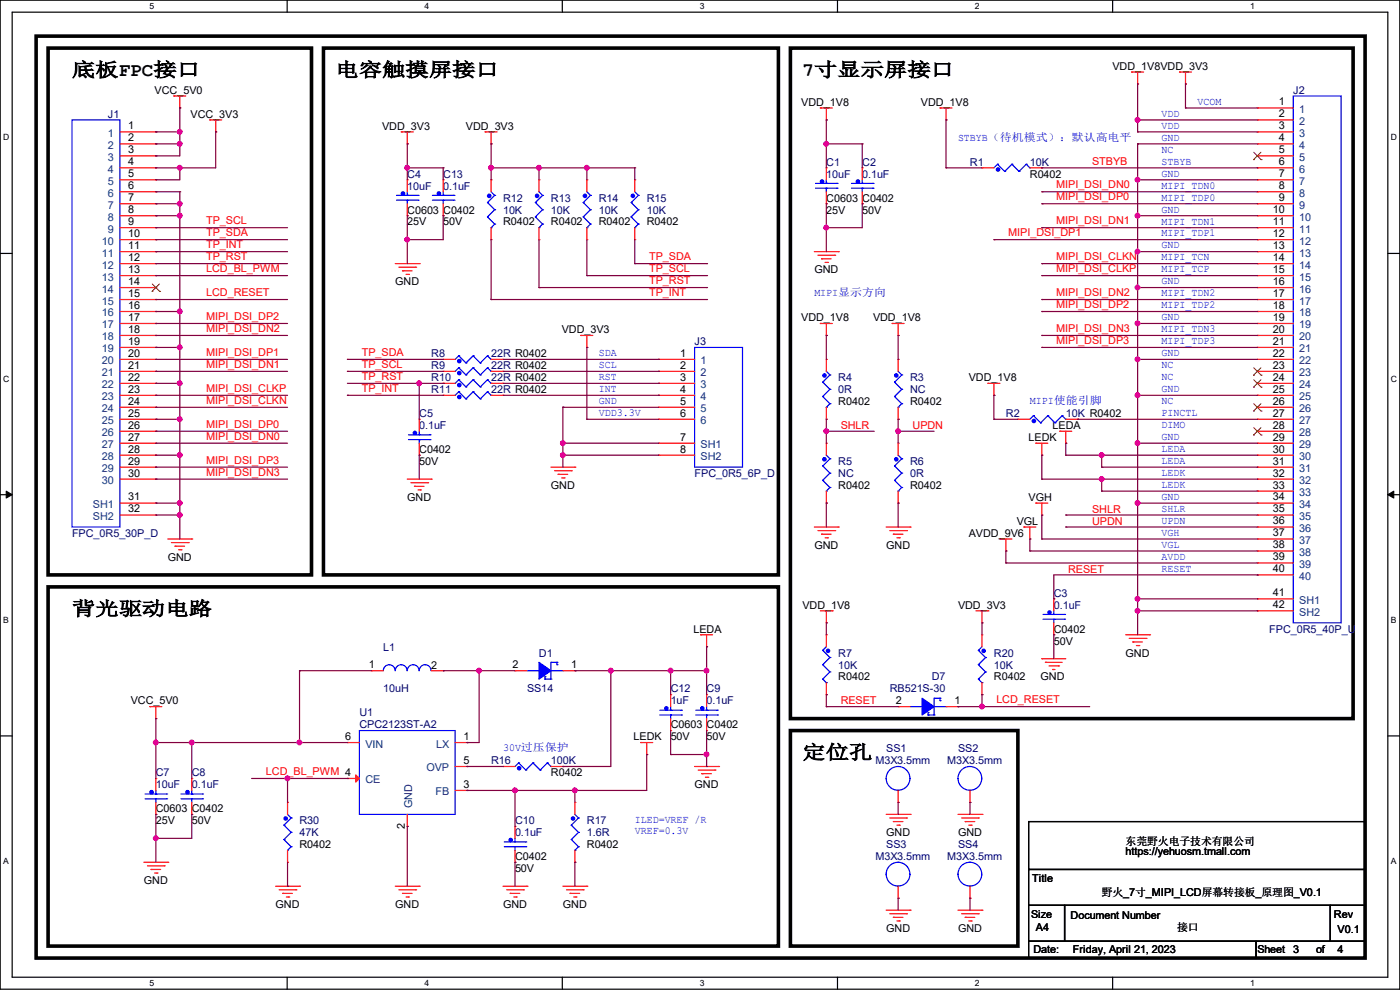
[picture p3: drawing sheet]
<svg xmlns="http://www.w3.org/2000/svg" width="297mm" height="210mm" viewBox="0 0 297 210" stroke-linecap="round" stroke-linejoin="round" font-family="sans-serif">
<path d="M0 0h297v209.8h-297zM2.6 2.6h291.8v204.7h-291.8z" fill="none" stroke="#000" stroke-width=".25"/>
<g fill="#fff">
<path d="M31.7 .3h1v2h-1z"/>
<path d="M31.7 207.6h1v1.9h-1z"/>
</g>
<path d="M60.9 0v2.6M60.9 207.3v2.5" fill="none" stroke="#000" stroke-width=".25"/>
<g fill="#fff">
<path d="M90.1 .3h1v2h-1z"/>
<path d="M90.1 207.6h1v1.9h-1z"/>
</g>
<path d="M119.3 0v2.6M119.3 207.3v2.5" fill="none" stroke="#000" stroke-width=".25"/>
<g fill="#fff">
<path d="M148.5 .3h.9v2h-.9z"/>
<path d="M148.5 207.6h.9v1.9h-.9z"/>
</g>
<path d="M177.7 0v2.6M177.7 207.3v2.5" fill="none" stroke="#000" stroke-width=".25"/>
<g fill="#fff">
<path d="M206.8 .3h1v2h-1z"/>
<path d="M206.8 207.6h1v1.9h-1z"/>
</g>
<path d="M236.1 0v2.6M236.1 207.3v2.5" fill="none" stroke="#000" stroke-width=".25"/>
<g fill="#fff">
<path d="M265.2 .3h1v2h-1z"/>
<path d="M265.2 207.6h1v1.9h-1z"/>
<path d="M.7 28.2h1.2v1.9h-1.2z"/>
<path d="M295.1 28.2h1.2v1.9h-1.2z"/>
<path d="M.7 79.3h1.2v2h-1.2z"/>
<path d="M295.1 79.3h1.2v2h-1.2z"/>
</g>
<path d="M0 53.8h2.6M294.4 53.8h2.6" fill="none" stroke="#000" stroke-width=".25"/>
<g fill="#fff">
<path d="M.7 130.5h1.2v2h-1.2z"/>
<path d="M295.1 130.5h1.1v2h-1.1z"/>
</g>
<path d="M0 104.9h2.6M294.4 104.9h2.6" fill="none" stroke="#000" stroke-width=".25"/>
<path d="M1.3 104.2l1.3 .7-1.3 .8zM294.4 104.9l1.3-.7v1.5z" fill="#000" stroke="#000" stroke-width=".21"/>
<g fill="#fff">
<path d="M.7 181.7h1.2v2h-1.2z"/>
<path d="M295.1 181.7h1.1v2h-1.1z"/>
</g>
<path d="M0 156.1h2.6M294.4 156.1h2.6M218.2 174.3h71.4v10.1h-71.4zM218.2 184.4h71.4v7.7h-71.4zM218.2 192.1h7.6v7.6h-7.6zM218.2 199.7h48.3v3.5h-48.3zM225.8 192.1h56.4v7.6h-56.4zM266.5 199.7h23.1v3.5h-23.1zM282.2 192.1h7.4v7.6h-7.4z" fill="none" stroke="#000" stroke-width=".25"/>
<path d="M7.7 7.7h281.9v195.5h-281.9zM10.2 10.2h55.9v111.8h-55.9zM68.6 10.2h96.5v111.8h-96.5zM167.7 10.2h119.4v142.2h-119.4zM10.2 124.5h154.9v76.2h-154.9zM167.7 155h48.2v45.7h-48.2z" fill="none" stroke="#000" stroke-width=".76"/>
<g fill="none" stroke="#f00" stroke-width=".25">
<path d="M240.1 15.3h.1M240.1 15.3h2.5M241.3 17.8h.1M241.3 15.3v2.5M250.2 15.3h.1M250.2 15.3h2.6M251.5 17.8h.1M251.5 15.3v2.5M25.4 28h7.7M25.4 35.6h7.7M25.4 30.5h7.7M25.4 33.1h7.7"/>
<path d="M25.4 38.1h7.7M33.1 28h.1M33.1 30.5h.1M33.1 33.1h.1M33.1 35.6h.1M33.1 38.1h.1M36.9 20.4h.1M36.9 20.4h2.5M38.1 22.9h.1M38.1 20.4v2.5M44.5 25.4h.1M44.5 25.4h2.5"/>
<path d="M45.8 28h.1M45.8 25.4v2.6M85.1 28h.1M85.1 28h2.6M86.4 30.5h.1M86.4 38.1h.1M86.4 28v2.5M86.4 38.1v2.6M94 38.1h.1M94 38.1v2.6M102.9 28h.1M102.9 28h2.6"/>
<path d="M104.2 30.5h.1M104.2 38.1h.1M104.2 28v2.5M104.2 38.1v2.6M114.3 38.1h.1M114.3 38.1v2.6M124.5 38.1h.1M124.5 38.1v2.6M134.7 38.1h.1M134.7 38.1v2.6M174 22.9h.1M174 22.9h2.6"/>
<path d="M175.3 25.4h.1M175.3 35.6h.1M175.3 22.9v2.5M175.3 35.6v2.5M182.9 35.6h.1M182.9 35.6v2.5M199.4 22.9h.1M199.4 22.9h2.6M200.7 25.4h.1M200.7 22.9v2.5M208.3 35.6h.1M208.3 35.6h2.6"/>
<path d="M218.5 35.6h2.5M221 35.6h.1M266.7 22.9h.1M266.7 25.4h.1M266.7 28h.1M266.7 30.5h.1M266.7 33.1h.1M266.7 35.6h.1M266.7 38.1h.1M266.7 25.4h7.7M266.7 22.9h7.7M266.7 28h7.7"/>
<path d="M266.7 35.6h7.7M266.7 30.5h7.7M266.7 33.1h7.7M266.7 38.1h7.7M25.4 53.4h7.7M25.4 55.9h7.7M25.4 40.7h7.7M25.4 43.2h7.7M25.4 45.8h7.7M25.4 48.3h7.7M25.4 50.8h7.7M25.4 58.5h7.7"/>
<path d="M33.1 40.7h.1M33.1 43.2h.1M33.1 45.8h.1M33.1 48.3h.1M33.1 50.8h.1M33.1 53.4h.1M33.1 55.9h.1M33.1 58.5h.1M83.9 55.9h5M84.6 56.7h3.6M85.4 57.4h.1M85.4 57.4h2"/>
<path d="M86.1 58.2h.6M86.4 45.8h.1M86.4 43.2v2.6M86.7 58.2h.1M88.2 56.7h.1M88.9 55.9h.1M94 45.8h.1M94 43.2v2.6M104.2 50.8h.1M104.2 48.3v2.5M114.3 50.8h.1M114.3 48.3v2.5"/>
<path d="M124.5 50.8h.1M124.5 48.3v2.5M134.7 50.8h.1M134.7 48.3v2.5M172.8 53.4h5M173.5 54.1h3.6M174.3 54.9h.1M174.3 54.9h2M175 55.7h.6M175.3 43.2h.1M175.3 40.7v2.5M175.6 55.7h.1"/>
<path d="M177.1 54.1h.1M177.8 53.4h.1M182.9 43.2h.1M182.9 40.7v2.5M266.7 40.7h.1M266.7 43.2h.1M266.7 45.8h.1M266.7 48.3h.1M266.7 50.8h.1M266.7 53.4h.1M266.7 55.9h.1M266.7 58.5h.1"/>
<path d="M266.7 53.4h7.7M266.7 55.9h7.7M266.7 40.7h7.7M266.7 43.2h7.7M266.7 45.8h7.7M266.7 48.3h7.7M266.7 50.8h7.7M266.7 58.5h7.7M25.4 68.6h7.7M25.4 71.2h7.7M25.4 76.2h7.7M25.4 78.8h7.7"/>
<path d="M25.4 61h7.7M25.4 63.5h7.7M25.4 66.1h7.7M25.4 73.7h7.7M33.1 61h.1M33.1 63.5h.1M33.1 66.1h.1M33.1 68.6h.1M33.1 71.2h.1M33.1 73.7h.1M33.1 76.2h.1M33.1 78.8h.1"/>
<path d="M94 76.2h.1M94 78.8h.1M94 76.2h2.6M94 78.8h2.6M104.2 76.2h2.5M104.2 78.8h2.5M106.7 76.2h.1M106.7 78.8h.1M123.2 71.2h.1M123.2 71.2h2.6M124.5 73.7h.1M124.5 71.2v2.5"/>
<path d="M139.7 76.2h.1M139.7 78.8h.1M139.7 76.2h7.7M139.7 78.8h7.7M174 68.6h.1M174 68.6h2.6M175.3 71.2h.1M175.3 76.2h.1M175.3 68.6v2.6M175.3 76.2v2.6M189.3 68.6h.1M189.3 68.6h2.5"/>
<path d="M190.5 71.2h.1M190.5 76.2h.1M190.5 68.6v2.6M190.5 76.2v2.6M266.7 61h.1M266.7 63.5h.1M266.7 66.1h.1M266.7 68.6h.1M266.7 71.2h.1M266.7 73.7h.1M266.7 76.2h.1M266.7 78.8h.1"/>
<path d="M266.7 68.6h7.7M266.7 71.2h7.7M266.7 76.2h7.7M266.7 78.8h7.7M266.7 61h7.7M266.7 63.5h7.7M266.7 66.1h7.7M266.7 73.7h7.7M25.4 81.3h7.7M25.4 91.5h7.7M25.4 94h7.7M25.4 99.1h7.7"/>
<path d="M25.4 83.9h7.7M25.4 86.4h7.7M25.4 88.9h7.7M25.4 96.6h7.7M33.1 81.3h.1M33.1 83.9h.1M33.1 86.4h.1M33.1 88.9h.1M33.1 91.5h.1M33.1 94h.1M33.1 96.6h.1M33.1 99.1h.1"/>
<path d="M88.9 88.9h.1M88.9 96.6h.1M88.9 88.9v2.6M88.9 94v2.6M94 81.3h.1M94 83.9h.1M94 81.3h2.6M94 83.9h2.6M104.2 81.3h2.5M104.2 83.9h2.5M106.7 81.3h.1M106.7 83.9h.1"/>
<path d="M116.9 99.1h5.1M117.6 99.9h3.6M121.2 99.9h.1M122 99.1h.1M139.7 81.3h.1M139.7 83.9h.1M139.7 86.4h.1M139.7 88.9h.1M139.7 94h.1M139.7 96.6h.1M139.7 81.3h7.7M139.7 94h7.7"/>
<path d="M139.7 83.9h7.7M139.7 86.4h7.7M139.7 88.9h7.7M139.7 96.6h7.7M175.3 88.9h.1M175.3 94h.1M175.3 86.4v2.5M175.3 94v2.6M190.5 94h.1M190.5 88.9h.1M190.5 86.4v2.5M190.5 94v2.6"/>
<path d="M209.6 81.3h.1M209.6 81.3h2.5M210.9 83.9h.1M210.9 81.3v2.6M215.9 88.9h.1M215.9 88.9h2.6M219.8 94h.1M219.8 94h2.5M221 96.6h.1M221 94v2.6M224.8 91.5h.1M224.8 91.5h2.6"/>
<path d="M226.1 94h.1M226.1 91.5v2.5M226.1 88.9h2.5M228.6 88.9h.1M266.7 81.3h.1M266.7 83.9h.1M266.7 86.4h.1M266.7 88.9h.1M266.7 91.5h.1M266.7 94h.1M266.7 96.6h.1M266.7 99.1h.1"/>
<path d="M266.7 81.3h7.7M266.7 91.5h7.7M266.7 94h7.7M266.7 99.1h7.7M266.7 83.9h7.7M266.7 86.4h7.7M266.7 88.9h7.7M266.7 96.6h7.7M25.4 106.7h7.7M25.4 101.6h7.7M25.4 109.3h7.7M33.1 101.6h.1"/>
<path d="M33.1 106.7h.1M33.1 109.3h.1M35.6 114.3h5.1M36.4 115.1h3.5M37.1 115.9h.1M37.1 115.9h2.1M37.9 116.6h.5M38.4 116.6h.1M39.9 115.1h.1M40.7 114.3h.1M86.4 101.6h5.1M87.2 102.4h3.5"/>
<path d="M87.9 103.2h.1M87.9 103.2h2.1M88.7 103.9h.5M89.2 103.9h.1M90.7 102.4h.1M91.5 101.6h.1M118.4 100.6h.1M118.4 100.6h2M119.2 101.4h.5M119.7 101.4h.1M172.8 111.8h5M173.5 112.6h3.6"/>
<path d="M174.3 113.3h.1M174.3 113.3h2M175 114.1h.6M175.3 106.7h.1M175.3 104.2v2.5M175.6 114.1h.1M177.1 112.6h.1M177.8 111.8h.1M188 111.8h5.1M188.8 112.6h3.5M189.5 113.3h.1M189.5 113.3h2.1"/>
<path d="M190.3 114.1h.5M190.5 106.7h.1M190.5 104.2v2.5M190.8 114.1h.1M192.3 112.6h.1M193.1 111.8h.1M212.1 114.3h.1M212.1 114.3h2.6M213.4 116.9h.1M213.4 114.3v2.6M217.2 111.8h.1M217.2 111.8h2.6"/>
<path d="M218.5 114.3h.1M218.5 111.8v2.5M219.8 106.7h.1M219.8 106.7h2.5M221 109.3h.1M221 106.7v2.6M266.7 101.6h.1M266.7 104.2h.1M266.7 106.7h.1M266.7 109.3h.1M266.7 111.8h.1M266.7 114.3h.1"/>
<path d="M266.7 116.9h.1M266.7 119.4h.1M266.7 114.3h7.7M266.7 106.7h7.7M266.7 111.8h7.7M266.7 101.6h7.7M266.7 104.2h7.7M266.7 109.3h7.7M266.7 116.9h7.7M266.7 119.4h7.7M148.6 134.7h.1M148.6 134.7h2.6"/>
<path d="M149.9 137.2h.1M149.9 134.7v2.5M174 129.6h2.6M175.3 132.1h.1M175.3 134.7h.1M175.3 129.6v2.5M175.3 134.7v2.5M176.6 129.6h.1M207.1 129.6h2.5M208.3 132.1h.1M208.3 134.7h.1M208.3 129.6v2.5"/>
<path d="M208.3 134.7v2.5M209.6 129.6h.1M221 139.7h.1M221 139.7h5.1M223.6 127h.1M223.6 134.7h.1M223.6 127v2.6M223.6 132.1v2.6M238.8 134.7h5.1M239.6 135.4h3.5M240.3 136.2h.1M240.3 136.2h2.1"/>
<path d="M241.1 136.9h.5M241.6 136.9h.1M243.1 135.4h.1M243.9 134.7h.1M266.7 122h.1M266.7 127h.1M266.7 129.6h.1M266.7 129.6h7.7M266.7 122h7.7M266.7 127h7.7M31.8 149.9h.1M31.8 149.9h2.5"/>
<path d="M33.1 152.4h.1M33.1 149.9v2.5M73.7 157.5h.1M73.7 157.5h2.5M78.8 142.3h.1M78.8 142.3h2.5M91.5 142.3h2.5M94 142.3h.1M96.6 157.5h2.5M99.1 157.5h.1M109.3 142.3h.1M109.3 142.3h2.5"/>
<path d="M119.4 142.3h2.6M122 142.3h.1M135.9 157.5h.1M135.9 157.5h2.6M137.2 157.5v2.6M142.3 147.4h.1M142.3 155h.1M142.3 147.4v2.5M142.3 152.4v2.6M149.9 147.4h.1M149.9 155h.1M149.9 147.4v2.5"/>
<path d="M149.9 152.4v2.6M175.3 147.4h.1M175.3 144.8v2.6M190.5 149.9h.1M190.5 149.9h2.6M200.7 149.9h2.5M203.2 149.9h.1M208.3 147.4h.1M208.3 144.8v2.6M221.8 140.5h.1M221.8 140.5h3.5M222.5 141.3h2.1"/>
<path d="M223.3 142h.1M223.3 142h.5M224.6 141.3h.1M33.1 165.1h.1M33.1 172.8h.1M33.1 165.1v2.6M33.1 170.2v2.6M40.7 165.1h.1M40.7 172.8h.1M40.7 165.1v2.6M40.7 170.2v2.6M61 170.2h.1"/>
<path d="M61 170.2v2.6M73.7 165.1h.1M73.7 165.1h2.5M86.4 175.3h.1M86.4 172.8v2.5M96.6 162.6h2.5M96.6 167.7h2.5M99.1 167.7h.1M99.1 162.6h.1M106.7 162.6h.1M106.7 162.6h2.6M109.3 175.3h.1"/>
<path d="M109.3 175.3v2.5M116.9 162.6h2.5M119.4 162.6h.1M122 170.2h.1M122 170.2v2.6M137.2 160.1h.1M147.4 162.6h5M148.1 163.4h3.6M148.9 164.1h.1M148.9 164.1h2M149.6 164.9h.6M150.2 164.9h.1"/>
<path d="M151.7 163.4h.1M152.4 162.6h.1M188 172.8h5.1M188.8 173.5h3.5M189.5 174.3h.1M189.5 174.3h2.1M190.3 175h.5M190.5 170.2h.1M190.5 167.7v2.5M190.8 175h.1M192.3 173.5h.1M193.1 172.8h.1"/>
<path d="M203.2 172.8h5.1M204 173.5h3.6M204.8 174.3h.1M204.8 174.3h2M205.5 175h.5M205.8 170.2h.1M205.8 167.7v2.5M206 175h.1M207.6 173.5h.1M208.3 172.8h.1M30.5 182.9h5.1M31.3 183.7h3.5"/>
<path d="M32 184.4h.1M32 184.4h2.1M32.8 185.2h.5M33.3 185.2h.1M34.8 183.7h.1M35.6 182.9h.1M58.5 188h5M59.2 188.8h3.6M60 189.5h.1M60 189.5h2M60.7 190.3h.6M61 182.9h.1"/>
<path d="M61 180.4v2.5M61.3 190.3h.1M62.8 188.8h.1M63.5 188h.1M83.9 188h5M84.6 188.8h3.6M85.4 189.5h.1M85.4 189.5h2M86.1 190.3h.6M86.7 190.3h.1M88.2 188.8h.1M88.9 188h.1"/>
<path d="M106.7 188h5.1M107.5 188.8h3.5M108.2 189.5h.1M108.2 189.5h2.1M109 190.3h.5M109.3 182.9h.1M109.3 180.4v2.5M109.5 190.3h.1M111 188.8h.1M111.8 188h.1M119.4 188h5.1M120.2 188.8h3.5"/>
<path d="M120.9 189.5h.1M120.9 189.5h2.1M121.7 190.3h.5M122 182.9h.1M122 180.4v2.5M122.2 190.3h.1M123.7 188.8h.1M124.5 188h.1M188 193.1h5.1M188.8 193.8h3.5M189.5 194.6h.1M189.5 194.6h2.1"/>
<path d="M190.3 195.4h.5M190.5 190.5h.1M190.5 188v2.5M190.8 195.4h.1M192.3 193.8h.1M193.1 193.1h.1M203.2 193.1h5.1M204 193.8h3.6M204.8 194.6h.1M204.8 194.6h2M205.5 195.4h.5M205.8 190.5h.1"/>
<path d="M205.8 188v2.5M206 195.4h.1M207.6 193.8h.1M208.3 193.1h.1"/>
</g>
<g fill="none" stroke="#00f" stroke-width=".25">
<path d="M15.3 25.4h10.1v86.4h-10.1zM173 39.9h4.6M173 38.9h4.6M175.3 39.9h.1M175.3 38.9h.1M175.3 38.1v.8M175.3 39.9v.8M177.6 39.9h.1M177.6 38.9h.1M180.6 39.9h4.6M180.6 38.9h4.6M182.9 39.9h.1"/>
<path d="M182.9 38.9h.1M182.9 38.1v.8M182.9 39.9v.8M185.2 39.9h.1M185.2 38.9h.1M211.6 34.8h.1M211.6 34.8l-.7 .8M211.6 34.8l1.5 1.6M213.1 36.4h.1M214.7 34.8h.1M214.7 34.8l-1.6 1.6M214.7 34.8l1.5 1.6"/>
<path d="M216.2 36.4h.1M217.7 34.8h.1M217.7 34.8l-1.5 1.6M217.7 34.8l.8 .8M218.5 35.6h.1M274.4 20.4h10.1v111.7h-10.1zM84.1 42.5h4.6M84.1 41.4h4.6M86.4 42.5h.1M86.4 41.4h.1M86.4 40.7v.7M86.4 42.5v.7"/>
<path d="M88.7 42.5h.1M88.7 41.4h.1M91.7 42.5h4.6M91.7 41.4h4.6M94 42.5h.1M94 41.4h.1M94 40.7v.7M94 42.5v.7M96.3 42.5h.1M96.3 41.4h.1M103.4 43h.1M103.4 46h.1"/>
<path d="M103.4 43l1.5 1.5M103.4 46l1.5 1.5M104.2 48.3h.1M104.2 40.7l.7 .7M104.9 41.4h.1M104.9 44.5h.1M104.9 47.5h.1M104.9 41.4l-1.5 1.6M104.9 44.5l-1.5 1.5M104.9 47.5l-.7 .8M113.6 43h.1M113.6 46h.1"/>
<path d="M113.6 43l1.5 1.5M113.6 46l1.5 1.5M114.3 48.3h.1M114.3 40.7l.8 .7M115.1 41.4h.1M115.1 44.5h.1M115.1 47.5h.1M115.1 41.4l-1.5 1.6M115.1 44.5l-1.5 1.5M115.1 47.5l-.8 .8M123.7 43h.1M123.7 46h.1"/>
<path d="M123.7 43l1.6 1.5M123.7 46l1.6 1.5M124.5 48.3h.1M124.5 40.7l.8 .7M125.3 41.4h.1M125.3 44.5h.1M125.3 47.5h.1M125.3 47.5l-.8 .8M125.3 41.4l-1.6 1.6M125.3 44.5l-1.6 1.5M133.9 43h.1M133.9 46h.1"/>
<path d="M133.9 43l1.5 1.5M133.9 46l1.5 1.5M134.7 48.3h.1M134.7 40.7l.7 .7M135.4 41.4h.1M135.4 44.5h.1M135.4 47.5h.1M135.4 41.4l-1.5 1.6M135.4 44.5l-1.5 1.5M135.4 47.5l-.7 .8M97.3 75.5h.1M97.3 78h.1"/>
<path d="M97.3 75.5l-.7 .7M97.3 75.5l1.5 1.5M97.3 78l-.7 .8M97.3 78l1.5 1.5M98.8 77h.1M98.8 79.5h.1M100.4 75.5h.1M100.4 78h.1M100.4 75.5l-1.6 1.5M100.4 75.5l1.5 1.5M100.4 78l-1.6 1.5M100.4 78l1.5 1.5"/>
<path d="M101.9 77h.1M101.9 79.5h.1M103.4 75.5h.1M103.4 78h.1M103.4 75.5l-1.5 1.5M103.4 75.5l.8 .7M103.4 78l-1.5 1.5M103.4 78l.8 .8M104.2 76.2h.1M104.2 78.8h.1M147.4 73.7h10.1v25.4h-10.1zM175.3 78.8l.8 .7"/>
<path d="M176.1 79.5h.1M176.1 79.5l-1.6 1.6M190.5 78.8l.8 .7M191.3 79.5h.1M191.3 79.5l-1.5 1.6M86.7 93.3h4.5M86.7 92.2h4.5M88.9 93.3h.1M88.9 92.2h.1M88.9 91.5v.7M88.9 93.3v.7M91.2 93.3h.1"/>
<path d="M91.2 92.2h.1M97.3 80.6h.1M97.3 83.1h.1M97.3 80.6l-.7 .7M97.3 80.6l1.5 1.5M97.3 83.1l-.7 .8M97.3 83.1l1.5 1.5M98.8 82.1h.1M98.8 84.6h.1M100.4 80.6h.1M100.4 83.1h.1M100.4 80.6l-1.6 1.5"/>
<path d="M100.4 80.6l1.5 1.5M100.4 83.1l-1.6 1.5M100.4 83.1l1.5 1.5M101.9 82.1h.1M101.9 84.6h.1M103.4 80.6h.1M103.4 83.1h.1M103.4 80.6l-1.5 1.5M103.4 80.6l.8 .7M103.4 83.1l-1.5 1.5M103.4 83.1l.8 .8M104.2 81.3h.1"/>
<path d="M104.2 83.9h.1M174.5 81.1h.1M174.5 84.1h.1M174.5 98.8h.1M174.5 81.1l1.6 1.5M174.5 84.1l1.6 1.5M174.5 98.8l1.6 1.6M175.3 86.4h.1M175.3 96.6l.8 .7M176.1 82.6h.1M176.1 85.6h.1M176.1 97.3h.1"/>
<path d="M176.1 82.6l-1.6 1.5M176.1 85.6l-.8 .8M176.1 97.3l-1.6 1.5M189.8 98.8h.1M189.8 81.1h.1M189.8 84.1h.1M189.8 98.8l1.5 1.6M189.8 81.1l1.5 1.5M189.8 84.1l1.5 1.5M190.5 86.4h.1M190.5 96.6l.8 .7M191.3 97.3h.1"/>
<path d="M191.3 82.6h.1M191.3 85.6h.1M191.3 97.3l-1.5 1.5M191.3 82.6l-1.5 1.5M191.3 85.6l-.8 .8M219.2 88.2h.1M219.2 88.2l-.7 .7M219.2 88.2l1.6 1.5M220.8 89.7h.1M222.3 88.2h.1M222.3 88.2l-1.5 1.5M222.3 88.2l1.5 1.5"/>
<path d="M223.8 89.7h.1M225.3 88.2h.1M225.3 88.2l-1.5 1.5M225.3 88.2l.8 .7M226.1 88.9h.1M174.5 101.9h.1M174.5 101.9l1.6 1.5M175.3 104.2h.1M176.1 100.4h.1M176.1 103.4h.1M176.1 100.4l-1.6 1.5M176.1 103.4l-.8 .8"/>
<path d="M189.8 101.9h.1M189.8 101.9l1.5 1.5M190.5 104.2h.1M191.3 100.4h.1M191.3 103.4h.1M191.3 100.4l-1.5 1.5M191.3 103.4l-.8 .8M174.5 138h.1M174.5 138l1.6 1.5M175.3 137.2l-.8 .8M176.1 139.5h.1M176.1 139.5l-1.6 1.5"/>
<path d="M207.6 138h.1M207.6 138l1.5 1.5M208.3 137.2l-.7 .8M209.1 139.5h.1M209.1 139.5l-1.5 1.5M221.3 131.4h4.5M221.3 130.3h4.5M223.6 131.4h.1M223.6 130.3h.1M223.6 129.6v.7M223.6 131.4v.7M225.8 131.4h.1"/>
<path d="M225.8 130.3h.1M76.2 155h20.4v17.8h-20.4zM83.8 142.3a1.25 1.25 0 0 0-1.2-1.3 1.25 1.25 0 0 0-1.3 1.3M86.4 142.3a1.25 1.25 0 0 0-1.3-1.3 1.25 1.25 0 0 0-1.2 1.3M88.9 142.3a1.25 1.25 0 0 0-1.2-1.3 1.25 1.25 0 0 0-1.3 1.3M91.4 142.3a1.25 1.25 0 0 0-1.2-1.3 1.25 1.25 0 0 0-1.3 1.3M111.8 142.3h2.5M114.3 142.3h.1M115.6 144.1h.1M115.6 143.6h.1M115.6 144.1h1.3M115.6 143.6v.5"/>
<path d="M116.9 144.1h.1M116.9 142.3h2.5M118.2 140.5h.1M118.2 141h.1M118.2 140.5h-1.3v3.6M118.2 140.5v.5M119.4 142.3h.1M140 151.7h4.6M140 150.7h4.6M142.3 151.7h.1M142.3 150.7h.1M142.3 149.9v.8"/>
<path d="M142.3 151.7v.7M144.6 151.7h.1M144.6 150.7h.1M147.6 151.7h4.6M147.6 150.7h4.6M149.9 151.7h.1M149.9 150.7h.1M149.9 149.9v.8M149.9 151.7v.7M152.2 151.7h.1M152.2 150.7h.1M174.5 141h.1"/>
<path d="M174.5 144.1h.1M174.5 141l1.6 1.5M174.5 144.1l.8 .7M175.3 144.8h.1M176.1 142.5h.1M176.1 142.5l-1.6 1.6M193.1 149.9h2.5M195.6 149.9h.1M196.9 151.7h.1M196.9 151.2h.1M196.9 151.7h1.3M196.9 151.2v.5"/>
<path d="M198.2 151.7h.1M198.2 149.9h2.5M199.4 148.1h.1M199.4 148.6h.1M199.4 148.1h-1.2v3.6M199.4 148.1v.5M200.7 149.9h.1M207.6 141h.1M207.6 144.1h.1M207.6 141l1.5 1.5M207.6 144.1l.7 .7M208.3 144.8h.1"/>
<path d="M209.1 142.5h.1M209.1 142.5l-1.5 1.6M30.8 169.5h4.5M30.8 168.4h4.5M33.1 169.5h.1M33.1 168.4h.1M33.1 167.7v.7M33.1 169.5v.7M35.3 169.5h.1M35.3 168.4h.1M38.4 169.5h4.6M38.4 168.4h4.6"/>
<path d="M40.7 169.5h.1M40.7 168.4h.1M40.7 167.7v.7M40.7 169.5v.7M43 169.5h.1M43 168.4h.1M60.2 175h.1M60.2 178.1h.1M60.2 175l1.6 1.6M60.2 178.1l1.6 1.5M61 172.8l.8 .7M61.8 173.5h.1"/>
<path d="M61.8 176.6h.1M61.8 179.6h.1M61.8 173.5l-1.6 1.5M61.8 176.6l-1.6 1.5M61.8 179.6l-.8 .8M107 179.6h4.5M107 178.6h4.5M109.3 179.6h.1M109.3 178.6h.1M109.3 177.8v.8M109.3 179.6v.8M110 161.8h.1"/>
<path d="M110 161.8l-.7 .8M110 161.8l1.5 1.6M111.5 163.4h.1M111.5 179.6h.1M111.5 178.6h.1M113.1 161.8h.1M113.1 161.8l-1.6 1.6M113.1 161.8l1.5 1.6M114.6 163.4h.1M116.1 161.8h.1M116.1 161.8l-1.5 1.6M116.1 161.8l.8 .8"/>
<path d="M116.9 162.6h.1M121.2 175h.1M121.2 178.1h.1M121.2 175l1.5 1.6M121.2 178.1l1.5 1.5M122 172.8l.7 .7M122.7 173.5h.1M122.7 176.6h.1M122.7 179.6h.1M122.7 173.5l-1.5 1.5M122.7 176.6l-1.5 1.5M122.7 179.6l-.7 .8"/>
<path d="M61 180.4h.1M122 180.4h.1"/>
<circle cx="190.5" cy="165.1" r="2.52"/>
<circle cx="205.8" cy="165.1" r="2.52"/>
<circle cx="190.5" cy="185.4" r="2.52"/>
<circle cx="205.8" cy="185.4" r="2.52"/>
</g>
<g fill="#00f" stroke="#00f" stroke-width=".25">
<path d="M195.6 148.1l2.6 1.8-2.6 1.8z" fill-rule="evenodd"/>
<path d="M114.3 140.5l2.6 1.8-2.6 1.8z" fill-rule="evenodd"/>
<circle cx="211.7" cy="36" r=".36"/>
<circle cx="121.6" cy="173.6" r=".36"/>
<circle cx="149" cy="150.3" r=".36"/>
<circle cx="88" cy="91.8" r=".36"/>
<circle cx="190.1" cy="97.4" r=".36"/>
<circle cx="110.1" cy="163" r=".36"/>
<circle cx="93.1" cy="41" r=".36"/>
<circle cx="113.9" cy="41.6" r=".36"/>
<circle cx="97.4" cy="81.7" r=".36"/>
<circle cx="134.3" cy="41.6" r=".36"/>
<circle cx="174.4" cy="38.5" r=".36"/>
<circle cx="108.4" cy="178.2" r=".36"/>
<circle cx="190.1" cy="79.7" r=".36"/>
<circle cx="39.8" cy="168" r=".36"/>
<circle cx="219.3" cy="89.3" r=".36"/>
<circle cx="182" cy="38.5" r=".36"/>
<circle cx="97.4" cy="84.2" r=".36"/>
<circle cx="103.8" cy="41.6" r=".36"/>
<circle cx="174.9" cy="79.7" r=".36"/>
<circle cx="208.7" cy="138.1" r=".36"/>
<circle cx="85.5" cy="41" r=".36"/>
<circle cx="97.4" cy="76.6" r=".36"/>
<circle cx="124.1" cy="41.6" r=".36"/>
<circle cx="175.7" cy="138.1" r=".36"/>
<circle cx="60.6" cy="173.6" r=".36"/>
<circle cx="222.7" cy="129.9" r=".36"/>
<circle cx="174.9" cy="97.4" r=".36"/>
<circle cx="141.4" cy="150.3" r=".36"/>
<circle cx="97.4" cy="79.1" r=".36"/>
<circle cx="32.2" cy="168" r=".36"/>
</g>
<path d="M75.5 164.4l.7 .7-.7 .8z" fill="#f00" stroke="#f00" stroke-width=".25"/>
<g fill="none" stroke="#804000" stroke-width=".21">
<path d="M265.9 33.9h.1M266 32.3l1.5 1.6M267.5 32.3l-1.6 1.6M267.5 33.9h.1M32.3 61.8h.1M32.3 60.2l1.6 1.6M33.8 60.2l-1.5 1.6M33.9 61.8h.1M265.9 79.6h.1M266 78l1.5 1.6M267.5 78l-1.6 1.6M267.5 79.6h.1"/>
<path d="M265.9 82.1h.1M265.9 87.2h.1M265.9 92.3h.1M266 80.6l1.5 1.5M266 85.6l1.5 1.6M266 90.7l1.5 1.6M267.5 80.6l-1.6 1.5M267.5 85.6l-1.6 1.6M267.5 90.7l-1.6 1.6M267.5 82.1h.1M267.5 87.2h.1M267.5 92.3h.1"/>
</g>
<g fill="none" stroke="#800040" stroke-width=".25">
<path d="M241.3 17.8h.1M241.3 17.8v10.2M251.5 17.8h.1M251.5 17.8v5.1M33.1 33.1h.1M33.1 30.5h.1M33.1 28h.1M33.1 35.6h.1M33.1 38.1h.1M33.1 30.5h5M33.1 28h5M38.1 22.9h.1"/>
<path d="M38.1 30.5h.1M38.1 28h.1M38.1 35.6h.1M38.1 22.9v10.2h-5M38.1 35.6v2.5h-5M45.8 28h.1M45.8 28v7.6h-12.7M86.4 35.6h.1M86.4 30.5h.1M86.4 35.6h7.6M86.4 30.5v7.6M94 35.6h.1"/>
<path d="M94 35.6v2.5M104.2 30.5h.1M104.2 35.6h.1M104.2 35.6h30.5M104.2 30.5v7.6M114.3 35.6h.1M114.3 35.6v2.5M124.5 35.6h.1M124.5 35.6v2.5M134.7 35.6h.1M134.7 35.6v2.5M175.3 25.4h.1"/>
<path d="M175.3 30.5h.1M175.3 25.4v10.2M175.3 30.5h7.6M182.9 30.5h.1M182.9 30.5v5.1M200.7 35.6h.1M200.7 25.4h.1M200.7 35.6h7.6M200.7 25.4v10.2M221 35.6h.1M221 35.6h45.7M241.3 25.4h.1"/>
<path d="M241.3 28h.1M241.3 30.5h.1M241.3 38.1h.1M241.3 30.5h25.4M241.3 28h25.4M241.3 38.1h25.4M241.3 30.5v104.2M241.3 25.4h25.4M251.5 22.9h.1M251.5 22.9h15.2M33.1 40.7h.1M33.1 43.2h.1"/>
<path d="M33.1 45.8h.1M33.1 58.5h.1M33.1 55.9h.1M33.1 53.4h.1M33.1 50.8h.1M33.1 48.3h.1M33.1 48.3h27.9M33.1 40.7h5M33.1 43.2h5M33.1 45.8h5M33.1 58.5h27.9M33.1 55.9h27.9"/>
<path d="M33.1 53.4h27.9M33.1 50.8h27.9M38.1 40.7h.1M38.1 43.2h.1M38.1 45.8h.1M38.1 40.7v73.6M86.4 45.8h.1M86.4 50.8h.1M86.4 45.8v10.1M94 45.8h.1M94 45.8v5h-7.6M104.2 50.8v12.7"/>
<path d="M114.3 50.8v10.2M124.5 58.5h.1M124.5 58.5h25.4M124.5 50.8v7.7M134.7 55.9h.1M134.7 55.9h15.2M134.7 50.8v5.1M149.9 55.9h.1M149.9 58.5h.1M175.3 43.2h.1M175.3 48.3h.1M175.3 43.2v10.2"/>
<path d="M182.9 43.2h.1M182.9 43.2v5.1h-7.6M210.9 50.8h.1M210.9 50.8h55.8M221 40.7h.1M221 43.2h.1M221 48.3h.1M221 55.9h.1M221 58.5h.1M221 48.3h45.7M221 40.7h45.7M221 43.2h45.7"/>
<path d="M221 58.5h45.7M221 55.9h45.7M241.3 45.8h.1M241.3 53.4h.1M241.3 45.8h25.4M241.3 53.4h25.4M33.1 73.7h.1M33.1 66.1h.1M33.1 78.8h.1M33.1 76.2h.1M33.1 71.2h.1M33.1 68.6h.1"/>
<path d="M33.1 63.5h.1M33.1 73.7h5M33.1 66.1h5M33.1 78.8h27.9M33.1 76.2h27.9M33.1 71.2h27.9M33.1 68.6h27.9M33.1 63.5h27.9M38.1 73.7h.1M38.1 66.1h.1M73.7 76.2h.1M73.7 78.8h.1"/>
<path d="M73.7 78.8h20.3M73.7 76.2h20.3M104.2 63.5h.1M104.2 63.5h45.7M106.7 78.8h33M106.7 76.2h33M114.3 61h.1M114.3 61h35.6M124.5 73.7h.1M124.5 73.7v15.2M139.7 76.2h.1M139.7 78.8h.1"/>
<path d="M149.9 61h.1M149.9 63.5h.1M175.3 71.2h.1M175.3 71.2v5M190.5 71.2h.1M190.5 71.2v5M221 63.5h.1M221 66.1h.1M221 71.2h.1M221 73.7h.1M221 73.7h45.7M221 66.1h45.7"/>
<path d="M221 71.2h45.7M221 63.5h45.7M241.3 61h.1M241.3 68.6h.1M241.3 76.2h.1M241.3 76.2h25.4M241.3 68.6h25.4M241.3 61h25.4M33.1 96.6h.1M33.1 88.9h.1M33.1 81.3h.1M33.1 99.1h.1"/>
<path d="M33.1 94h.1M33.1 91.5h.1M33.1 86.4h.1M33.1 83.9h.1M33.1 96.6h5M33.1 88.9h5M33.1 81.3h5M33.1 99.1h27.9M33.1 94h27.9M33.1 91.5h27.9M33.1 86.4h27.9M33.1 83.9h27.9"/>
<path d="M38.1 96.6h.1M38.1 88.9h.1M38.1 81.3h.1M73.7 83.9h.1M73.7 81.3h20.3M73.7 83.9h20.3M88.9 81.3h.1M88.9 96.6h.1M88.9 81.3v7.6M88.9 96.6v5M94 81.3h.1M106.7 81.3h33"/>
<path d="M106.7 83.9h33M119.4 86.4h.1M119.4 94h.1M119.4 96.6h.1M119.4 96.6h20.3M119.4 94h20.3M119.4 86.4h20.3M119.4 86.4v12.7M124.5 88.9h.1M124.5 88.9h15.2M139.7 81.3h.1M139.7 83.9h.1"/>
<path d="M175.3 88.9h.1M175.3 91.5h.1M175.3 88.9v5.1M175.3 91.5h10.2M190.5 88.9h.1M190.5 91.5h.1M190.5 91.5h7.7M190.5 88.9v5.1M210.9 88.9h.1M210.9 83.9h.1M210.9 88.9h5M210.9 83.9v5"/>
<path d="M221 96.6h.1M221 96.6v5M226.1 94h.1M226.1 96.6h.1M226.1 96.6h40.6M226.1 94v2.6M228.6 88.9h.1M228.6 88.9h38.1M233.7 99.1h.1M233.7 96.6h.1M233.7 99.1h33M233.7 96.6v2.5"/>
<path d="M241.3 83.9h.1M241.3 94h.1M241.3 94h25.4M241.3 83.9h25.4M33.1 106.7h.1M33.1 109.3h.1M33.1 101.6h.1M33.1 106.7h5M33.1 109.3h5M33.1 101.6h27.9M38.1 106.7h.1M38.1 109.3h.1"/>
<path d="M175.3 106.7h.1M175.3 106.7v5.1M190.5 106.7h.1M190.5 106.7v5.1M213.4 116.9h.1M213.4 119.4h.1M213.4 116.9v2.5M213.4 119.4h53.3M218.5 114.3h.1M218.5 116.9h.1M218.5 114.3v2.6M218.5 116.9h48.2"/>
<path d="M221 101.6h.1M221 109.3h.1M221 114.3h.1M221 101.6h45.7M221 109.3v5M221 114.3h45.7M226.1 109.3h.1M226.1 111.8h.1M226.1 109.3h40.6M226.1 111.8h40.6M233.7 104.2h.1M233.7 101.6h.1"/>
<path d="M233.7 101.6v2.6M233.7 104.2h33M241.3 106.7h.1M241.3 106.7h25.4M149.9 137.2h.1M149.9 137.2v10.2M175.3 132.1h.1M175.3 132.1v2.6M208.3 132.1h.1M208.3 132.1v2.6M223.6 134.7h.1M223.6 127h.1"/>
<path d="M223.6 134.7v5M241.3 127h.1M241.3 129.6h.1M241.3 127h25.4M241.3 129.6h25.4M266.7 122h.1M266.7 122h-43.1v5M33.1 152.4h.1M33.1 157.5h.1M33.1 152.4v12.7M33.1 157.5h40.6M40.7 157.5h.1"/>
<path d="M40.7 157.5v7.6M63.5 142.3h.1M63.5 157.5h.1M63.5 142.3h15.3M63.5 142.3v15.2M94 142.3h.1M94 142.3h15.3M99.1 157.5h.1M101.6 142.3h.1M101.6 142.3v15.2h-2.5M122 142.3h.1M122 142.3h27.9"/>
<path d="M129.6 142.3h.1M129.6 142.3v20.3h-10.2M142.3 142.3h.1M142.3 142.3v5.1M142.3 155v5.1M149.9 142.3h.1M149.9 155v7.6M175.3 147.4h.1M175.3 149.9h.1M175.3 147.4v2.5M175.3 149.9h15.2M203.2 149.9h.1"/>
<path d="M203.2 149.9h28M208.3 149.9h.1M208.3 147.4h.1M208.3 147.4v2.5M33.1 172.8h.1M33.1 177.8h.1M33.1 172.8v10.1M40.7 172.8h.1M40.7 172.8v5h-7.6M53.4 165.1h20.3M61 165.1h.1M61 165.1v5.1"/>
<path d="M73.7 165.1h.1M86.4 175.3h.1M86.4 175.3v12.7M99.1 162.6h.1M99.1 167.7h.1M99.1 162.6h7.6M109.3 167.7h.1M109.3 167.7v7.6M119.4 162.6h.1M122 167.7h.1M122 167.7v2.5M137.2 160.1h.1"/>
<path d="M137.2 160.1v7.6h-38.1M142.3 160.1h.1M142.3 160.1h7.6M149.9 160.1h.1M149.9 162.6h.1M190.5 170.2h.1M190.5 170.2v2.6M205.8 170.2h.1M205.8 170.2v2.6M61 188h.1M61 182.9v5.1M109.3 182.9h.1"/>
<path d="M109.3 182.9v5.1M122 182.9h.1M122 182.9v5.1M190.5 190.5h.1M190.5 190.5v2.6M205.8 190.5h.1M205.8 190.5v2.6"/>
</g>
<g fill="#f0f" stroke="#f0f" stroke-width=".25">
<circle cx="175.3" cy="30.5" r=".49"/>
<circle cx="175.3" cy="48.3" r=".49"/>
<circle cx="38.1" cy="30.5" r=".49"/>
<circle cx="38.1" cy="28" r=".49"/>
<circle cx="38.1" cy="35.6" r=".49"/>
<circle cx="38.1" cy="43.2" r=".49"/>
<circle cx="38.1" cy="66.1" r=".49"/>
<circle cx="38.1" cy="45.7" r=".49"/>
<circle cx="38.1" cy="109.2" r=".49"/>
<circle cx="38.1" cy="106.7" r=".49"/>
<circle cx="38.1" cy="96.5" r=".49"/>
<circle cx="38.1" cy="88.9" r=".49"/>
<circle cx="38.1" cy="81.3" r=".49"/>
<circle cx="38.1" cy="73.7" r=".49"/>
<circle cx="241.3" cy="25.4" r=".49"/>
<circle cx="241.3" cy="129.6" r=".49"/>
<circle cx="241.3" cy="38.1" r=".49"/>
<circle cx="241.3" cy="45.7" r=".49"/>
<circle cx="241.3" cy="61" r=".49"/>
<circle cx="241.3" cy="53.4" r=".49"/>
<circle cx="241.3" cy="68.6" r=".49"/>
<circle cx="241.3" cy="76.2" r=".49"/>
<circle cx="241.3" cy="83.8" r=".49"/>
<circle cx="241.3" cy="94" r=".49"/>
<circle cx="233.7" cy="96.5" r=".49"/>
<circle cx="233.7" cy="101.6" r=".49"/>
<circle cx="241.3" cy="127" r=".49"/>
<circle cx="241.3" cy="106.7" r=".49"/>
<circle cx="86.4" cy="50.8" r=".49"/>
<circle cx="86.4" cy="35.6" r=".49"/>
<circle cx="119.4" cy="94" r=".49"/>
<circle cx="119.4" cy="96.5" r=".49"/>
<circle cx="88.9" cy="81.3" r=".49"/>
<circle cx="114.3" cy="35.6" r=".49"/>
<circle cx="104.2" cy="35.6" r=".49"/>
<circle cx="124.5" cy="35.6" r=".49"/>
<circle cx="33" cy="177.8" r=".49"/>
<circle cx="40.7" cy="157.5" r=".49"/>
<circle cx="33" cy="157.5" r=".49"/>
<circle cx="61" cy="165.1" r=".49"/>
<circle cx="63.5" cy="157.5" r=".49"/>
<circle cx="101.6" cy="142.3" r=".49"/>
<circle cx="129.6" cy="142.3" r=".49"/>
<circle cx="149.9" cy="160" r=".49"/>
<circle cx="121.9" cy="167.7" r=".49"/>
<circle cx="109.2" cy="167.7" r=".49"/>
<circle cx="175.3" cy="91.5" r=".49"/>
<circle cx="190.5" cy="91.5" r=".49"/>
<circle cx="142.3" cy="142.3" r=".49"/>
<circle cx="149.9" cy="142.3" r=".49"/>
<circle cx="208.3" cy="149.9" r=".49"/>
</g>
<g font-size="4.1">
<text x="15.3" y="16.2">底板FPC接口</text>
<text x="71.2" y="16.2">电容触摸屏接口</text>
<text x="170.2" y="16.2">7寸显示屏接口</text>
<text x="15.3" y="130.5">背光驱动电路</text>
<text x="170.2" y="161">定位孔</text>
</g>
<g font-size="2.3">
<text x="236" y="14.8">VDD_1V8VDD_3V3</text>
<text x="32.8" y="19.9">VCC_5V0</text>
<text x="170" y="22.4">VDD_1V8</text>
<text x="195.4" y="22.4">VDD_1V8</text>
<text x="271.3" y="22.4">1</text>
<text x="27.2" y="27.4">1</text>
<text x="27.2" y="30">2</text>
<text x="40.4" y="25">VCC_3V3</text>
<text x="81.1" y="27.5">VDD_3V3</text>
<text x="98.8" y="27.5">VDD_3V3</text>
<text x="271.3" y="24.9">2</text>
<text x="271.3" y="27.4">3</text>
<text x="271.3" y="30">4</text>
<text x="27.2" y="32.5">3</text>
<text x="27.2" y="35.1">4</text>
<text x="271.3" y="32.5">5</text>
<text x="271.3" y="35.1">6</text>
<text x="27.2" y="37.6">5</text>
<text x="27.2" y="40.1">6</text>
<text x="218.5" y="37.7">R0402</text>
<text x="271.3" y="37.6">7</text>
<text x="271.3" y="40.1">8</text>
<text x="27.2" y="42.7">7</text>
<text x="27.2" y="45.2">8</text>
<text x="27.2" y="47.8">9</text>
<text x="86.4" y="45.3">C0603</text>
<text x="86.4" y="47.8">25V</text>
<text x="94" y="45.3">C0402</text>
<text x="94" y="47.8">50V</text>
<text x="106.7" y="47.8">R0402</text>
<text x="116.9" y="47.8">R0402</text>
<text x="127" y="47.8">R0402</text>
<text x="137.2" y="47.8">R0402</text>
<text x="175.3" y="42.8">C0603</text>
<text x="175.3" y="45.3">25V</text>
<text x="182.9" y="42.8">C0402</text>
<text x="182.9" y="45.3">50V</text>
<text x="270" y="45.2">10</text>
<text x="270" y="47.8">11</text>
<text x="271.3" y="42.7">9</text>
<text x="27.2" y="50.3">10</text>
<text x="27.2" y="52.8">11</text>
<text x="270" y="50.3">12</text>
<text x="270" y="52.8">13</text>
<text x="27.2" y="55.4">12</text>
<text x="27.2" y="57.9">13</text>
<text x="172.8" y="58">GND</text>
<text x="270" y="55.4">14</text>
<text x="270" y="57.9">15</text>
<text x="27.2" y="60.5">14</text>
<text x="27.2" y="63">15</text>
<text x="27.2" y="65.5">16</text>
<text x="83.9" y="60.5">GND</text>
<text x="270" y="60.5">16</text>
<text x="270" y="63">17</text>
<text x="270" y="65.5">18</text>
<text x="27.2" y="68.1">17</text>
<text x="27.2" y="70.6">18</text>
<text x="119.2" y="70.7">VDD_3V3</text>
<text x="170" y="68.2">VDD_1V8</text>
<text x="185.2" y="68.2">VDD_1V8</text>
<text x="270" y="68.1">19</text>
<text x="270" y="70.6">20</text>
<text x="27.2" y="73.2">19</text>
<text x="27.2" y="75.7">20</text>
<text x="144.3" y="75.7">1</text>
<text x="270" y="73.2">21</text>
<text x="270" y="75.7">22</text>
<text x="27.2" y="78.2">21</text>
<text x="27.2" y="80.8">22</text>
<text x="27.2" y="83.3">23</text>
<text x="144.3" y="78.2">2</text>
<text x="144.3" y="80.8">3</text>
<text x="144.3" y="83.3">4</text>
<text x="205.5" y="80.9">VDD_1V8</text>
<text x="270" y="78.2">23</text>
<text x="270" y="80.8">24</text>
<text x="270" y="83.3">25</text>
<text x="27.2" y="85.9">24</text>
<text x="27.2" y="88.4">25</text>
<text x="144.3" y="85.9">5</text>
<text x="144.3" y="88.4">6</text>
<text x="177.8" y="85.9">R0402</text>
<text x="193.1" y="85.9">R0402</text>
<text x="270" y="85.9">26</text>
<text x="270" y="88.4">27</text>
<text x="27.2" y="90.9">26</text>
<text x="27.2" y="93.5">27</text>
<text x="144.3" y="93.5">7</text>
<text x="218.2" y="93.6">LEDK</text>
<text x="223.3" y="91">LEDA</text>
<text x="270" y="90.9">28</text>
<text x="270" y="93.5">29</text>
<text x="27.2" y="96">28</text>
<text x="27.2" y="98.6">29</text>
<text x="27.2" y="101.1">30</text>
<text x="88.9" y="96.1">C0402</text>
<text x="88.9" y="98.6">50V</text>
<text x="144.3" y="96">8</text>
<text x="270" y="96">30</text>
<text x="270" y="98.6">31</text>
<text x="270" y="101.1">32</text>
<text x="27.2" y="106.2">31</text>
<text x="86.4" y="106.3">GND</text>
<text x="116.9" y="103.7">GND</text>
<text x="177.8" y="103.7">R0402</text>
<text x="193.1" y="103.7">R0402</text>
<text x="218.2" y="106.3">VGH</text>
<text x="270" y="103.6">33</text>
<text x="270" y="106.2">34</text>
<text x="27.2" y="108.7">32</text>
<text x="205.5" y="113.9">AVDD_9V6</text>
<text x="215.7" y="111.3">VGL</text>
<text x="270" y="108.7">35</text>
<text x="270" y="111.3">36</text>
<text x="270" y="113.8">37</text>
<text x="35.6" y="119">GND</text>
<text x="172.8" y="116.4">GND</text>
<text x="188" y="116.4">GND</text>
<text x="270" y="116.3">38</text>
<text x="270" y="118.9">39</text>
<text x="270" y="121.4">40</text>
<text x="170.2" y="129.1">VDD_1V8</text>
<text x="203.2" y="129.1">VDD_3V3</text>
<text x="270" y="126.5">41</text>
<text x="270" y="129">42</text>
<text x="147.1" y="134.2">LEDA</text>
<text x="223.6" y="134.2">C0402</text>
<text x="223.6" y="136.7">50V</text>
<text x="78.3" y="141.7">1</text>
<text x="91.5" y="141.8">2</text>
<text x="108.8" y="141.7">2</text>
<text x="121.2" y="141.7">1</text>
<text x="238.8" y="139.3">GND</text>
<text x="27.7" y="149.4">VCC_5V0</text>
<text x="177.8" y="144.4">R0402</text>
<text x="190" y="149.4">2</text>
<text x="202.5" y="149.4">1</text>
<text x="210.9" y="144.4">R0402</text>
<text x="220.8" y="144.4">GND</text>
<text x="142.3" y="154.5">C0603</text>
<text x="149.9" y="154.5">C0402</text>
<text x="73.2" y="157">6</text>
<text x="98.3" y="157">1</text>
<text x="134.4" y="157.1">LEDK</text>
<text x="142.3" y="157.1">50V</text>
<text x="149.9" y="157.1">50V</text>
<text x="98.3" y="167.1">3</text>
<text x="98.3" y="162.1">5</text>
<text x="116.9" y="164.7">R0402</text>
<text x="147.4" y="167.2">GND</text>
<text x="33.1" y="172.3">C0603</text>
<text x="40.7" y="172.3">C0402</text>
<text x="33.1" y="174.8">25V</text>
<text x="40.7" y="174.8">50V</text>
<text x="63.5" y="179.9">R0402</text>
<text x="85.9" y="175.8" transform="rotate(-90 85.9 175.8)">2</text>
<text x="124.5" y="179.9">R0402</text>
<text x="188" y="177.4">GND</text>
<text x="203.2" y="177.4">GND</text>
<text x="238.8" y="179.2">东莞野火电子技术有限公司</text>
<text x="109.3" y="182.5">C0402</text>
<text x="109.3" y="185">50V</text>
<text x="238.8" y="181.4">https://yehuosm.tmall.com</text>
<text x="30.5" y="187.5">GND</text>
<text x="219" y="187">Title</text>
<text x="233.7" y="190.1">野火_7寸_MIPI_LCD屏幕转接板_原理图_V0.1</text>
<text x="58.5" y="192.6">GND</text>
<text x="83.9" y="192.6">GND</text>
<text x="106.7" y="192.6">GND</text>
<text x="119.4" y="192.6">GND</text>
<text x="188" y="197.7">GND</text>
<text x="203.2" y="197.7">GND</text>
<text x="218.7" y="194.6">Size</text>
<text x="219.8" y="197.4">A4</text>
<text x="227.1" y="194.9">Document Number</text>
<text x="249.7" y="197.4">接口</text>
<text x="283" y="194.6">Rev</text>
<text x="283.8" y="197.9">V0.1</text>
<text x="219.2" y="202.3">Date:</text>
<text x="227.6" y="202.3">Friday, April 21, 2023</text>
<text x="266.8" y="202.3">Sheet</text>
<text x="274.4" y="202.3">3</text>
<text x="279.2" y="202.3">of</text>
<text x="283.8" y="202.3">4</text>
</g>
<g font-size="2.3" fill="#00f">
<text x="254" y="22.2">VCOM</text>
<text x="203.2" y="29.8">STBYB（待机模式）：默认高电平</text>
<text x="246.4" y="24.8">VDD</text>
<text x="246.4" y="27.3">VDD</text>
<text x="246.4" y="29.8">GND</text>
<text x="246.4" y="32.4">NC</text>
<text x="246.4" y="34.9">STBYB</text>
<text x="246.4" y="37.5">GND</text>
<text x="246.4" y="40">MIPI_TDN0</text>
<text x="246.4" y="42.5">MIPI_TDP0</text>
<text x="246.4" y="45.1">GND</text>
<text x="246.4" y="47.6">MIPI_TDN1</text>
<text x="246.4" y="50.2">MIPI_TDP1</text>
<text x="246.4" y="52.7">GND</text>
<text x="246.4" y="55.2">MIPI_TCN</text>
<text x="246.4" y="57.8">MIPI_TCP</text>
<text x="172.8" y="62.9">MIPI显示方向</text>
<text x="246.4" y="60.3">GND</text>
<text x="246.4" y="65.4">MIPI_TDP2</text>
<text x="246.4" y="62.9">MIPI_TDN2</text>
<text x="246.4" y="67.9">GND</text>
<text x="246.4" y="70.5">MIPI_TDN3</text>
<text x="127" y="75.6">SDA</text>
<text x="246.4" y="73">MIPI_TDP3</text>
<text x="246.4" y="75.6">GND</text>
<text x="127" y="78.1">SCL</text>
<text x="127" y="80.6">RST</text>
<text x="127" y="83.2">INT</text>
<text x="246.4" y="78.1">NC</text>
<text x="246.4" y="80.6">NC</text>
<text x="246.4" y="83.2">GND</text>
<text x="127" y="85.7">GND</text>
<text x="127" y="88.3">VDD3.3V</text>
<text x="218.5" y="85.7">MIPI使能引脚</text>
<text x="246.4" y="85.7">NC</text>
<text x="246.4" y="88.3">PINCTL</text>
<text x="246.4" y="90.8">DIMO</text>
<text x="246.4" y="93.3">GND</text>
<text x="246.4" y="95.9">LEDA</text>
<text x="246.4" y="101">LEDK</text>
<text x="246.4" y="98.4">LEDA</text>
<text x="246.4" y="103.5">LEDK</text>
<text x="246.4" y="106">GND</text>
<text x="246.4" y="108.6">SHLR</text>
<text x="246.4" y="111.1">UPDN</text>
<text x="246.4" y="113.7">VGH</text>
<text x="246.4" y="116.2">VGL</text>
<text x="246.4" y="118.7">AVDD</text>
<text x="246.4" y="121.3">RESET</text>
<text x="106.7" y="159.4">30V过压保护</text>
<text x="134.7" y="174.6">ILED=VREF /R</text>
<text x="134.7" y="176.9">VREF=0.3V</text>
</g>
<g font-size="2.3" fill="#000080">
<text x="274.4" y="19.9">J2</text>
<text x="22.9" y="25">J1</text>
<text x="175.3" y="35.1">C1</text>
<text x="182.9" y="35.1">C2</text>
<text x="205.8" y="35.1">R1</text>
<text x="218.5" y="35.1">10K</text>
<text x="86.4" y="37.7">C4</text>
<text x="86.4" y="40.2">10uF</text>
<text x="94" y="37.7">C13</text>
<text x="94" y="40.2">0.1uF</text>
<text x="175.3" y="37.7">10uF</text>
<text x="182.9" y="37.7">0.1uF</text>
<text x="106.7" y="42.8">R12</text>
<text x="106.7" y="45.3">10K</text>
<text x="116.9" y="42.8">R13</text>
<text x="116.9" y="45.3">10K</text>
<text x="127" y="42.8">R14</text>
<text x="127" y="45.3">10K</text>
<text x="137.2" y="42.8">R15</text>
<text x="137.2" y="45.3">10K</text>
<text x="91.5" y="75.8">R8</text>
<text x="104.2" y="75.8">22R R0402</text>
<text x="147.4" y="73.2">J3</text>
<text x="91.5" y="80.9">R10</text>
<text x="91.5" y="83.4">R11</text>
<text x="91.5" y="78.3">R9</text>
<text x="104.2" y="80.9">22R R0402</text>
<text x="104.2" y="83.4">22R R0402</text>
<text x="104.2" y="78.3">22R R0402</text>
<text x="177.8" y="80.9">R4</text>
<text x="177.8" y="83.4">0R</text>
<text x="193.1" y="80.9">R3</text>
<text x="193.1" y="83.4">NC</text>
<text x="88.9" y="88.5">C5</text>
<text x="213.4" y="88.5">R2</text>
<text x="226.1" y="88.5">10K R0402</text>
<text x="88.9" y="91">0.1uF</text>
<text x="147.4" y="101.2">FPC_0R5_6P_D</text>
<text x="177.8" y="98.6">R5</text>
<text x="177.8" y="101.2">NC</text>
<text x="193.1" y="98.6">R6</text>
<text x="193.1" y="101.2">0R</text>
<text x="15.3" y="113.9">FPC_0R5_30P_D</text>
<text x="223.6" y="126.6">C3</text>
<text x="223.6" y="129.1">0.1uF</text>
<text x="269.3" y="134.2">FPC_0R5_40P_U</text>
<text x="81.3" y="138">L1</text>
<text x="114.3" y="139.3">D1</text>
<text x="177.8" y="139.3">R7</text>
<text x="177.8" y="141.8">10K</text>
<text x="210.9" y="139.3">R20</text>
<text x="210.9" y="141.8">10K</text>
<text x="81.3" y="146.9">10uH</text>
<text x="111.8" y="146.9">SS14</text>
<text x="142.3" y="146.9">C12</text>
<text x="142.3" y="149.4">1uF</text>
<text x="149.9" y="146.9">C9</text>
<text x="149.9" y="149.4">0.1uF</text>
<text x="188.8" y="146.9">RB521S-30</text>
<text x="197.7" y="144.4">D7</text>
<text x="76.2" y="152">U1</text>
<text x="76.2" y="154.5">CPC2123ST-A2</text>
<text x="188" y="159.6">SS1</text>
<text x="203.2" y="159.6">SS2</text>
<text x="33.1" y="164.7">C7</text>
<text x="33.1" y="167.2">10uF</text>
<text x="40.7" y="164.7">C8</text>
<text x="40.7" y="167.2">0.1uF</text>
<text x="104.2" y="162.1">R16</text>
<text x="116.9" y="162.1">100K</text>
<text x="185.7" y="162.1">M3X3.5mm</text>
<text x="201" y="162.1">M3X3.5mm</text>
<text x="63.5" y="174.8">R30</text>
<text x="63.5" y="177.4">47K</text>
<text x="109.3" y="174.8">C10</text>
<text x="109.3" y="177.4">0.1uF</text>
<text x="124.5" y="174.8">R17</text>
<text x="124.5" y="177.4">1.6R</text>
<text x="188" y="179.9">SS3</text>
<text x="203.2" y="179.9">SS4</text>
<text x="185.7" y="182.5">M3X3.5mm</text>
<text x="201" y="182.5">M3X3.5mm</text>
</g>
<g font-size="2.3" fill="#004080">
<text x="275.6" y="24">1</text>
<text x="22.9" y="29">1</text>
<text x="275.6" y="26.5">2</text>
<text x="275.6" y="29">3</text>
<text x="22.9" y="31.6">2</text>
<text x="22.9" y="34.1">3</text>
<text x="275.6" y="31.6">4</text>
<text x="275.6" y="34.1">5</text>
<text x="22.9" y="36.7">4</text>
<text x="22.9" y="39.2">5</text>
<text x="22.9" y="41.7">6</text>
<text x="275.6" y="36.7">6</text>
<text x="275.6" y="39.2">7</text>
<text x="275.6" y="41.7">8</text>
<text x="22.9" y="44.3">7</text>
<text x="22.9" y="46.8">8</text>
<text x="275.6" y="44.3">9</text>
<text x="275.6" y="46.8">10</text>
<text x="21.6" y="51.9">10</text>
<text x="22.9" y="49.4">9</text>
<text x="275.6" y="49.4">11</text>
<text x="275.6" y="51.9">12</text>
<text x="21.6" y="54.4">11</text>
<text x="21.6" y="57">12</text>
<text x="21.6" y="59.5">13</text>
<text x="275.6" y="54.4">13</text>
<text x="275.6" y="57">14</text>
<text x="275.6" y="59.5">15</text>
<text x="21.6" y="62.1">14</text>
<text x="21.6" y="64.6">15</text>
<text x="275.6" y="62.1">16</text>
<text x="275.6" y="64.6">17</text>
<text x="21.6" y="67.1">16</text>
<text x="21.6" y="69.7">17</text>
<text x="275.6" y="67.1">18</text>
<text x="275.6" y="69.7">19</text>
<text x="21.6" y="72.2">18</text>
<text x="21.6" y="74.8">19</text>
<text x="21.6" y="77.3">20</text>
<text x="148.6" y="77.3">1</text>
<text x="275.6" y="72.2">20</text>
<text x="275.6" y="74.8">21</text>
<text x="275.6" y="77.3">22</text>
<text x="21.6" y="79.8">21</text>
<text x="21.6" y="82.4">22</text>
<text x="148.6" y="79.8">2</text>
<text x="148.6" y="82.4">3</text>
<text x="275.6" y="79.8">23</text>
<text x="275.6" y="82.4">24</text>
<text x="21.6" y="84.9">23</text>
<text x="21.6" y="87.5">24</text>
<text x="148.6" y="84.9">4</text>
<text x="148.6" y="87.5">5</text>
<text x="275.6" y="84.9">25</text>
<text x="275.6" y="87.5">26</text>
<text x="21.6" y="90">25</text>
<text x="21.6" y="92.5">26</text>
<text x="21.6" y="95.1">27</text>
<text x="148.6" y="90">6</text>
<text x="148.6" y="95.1">SH1</text>
<text x="275.6" y="90">27</text>
<text x="275.6" y="92.5">28</text>
<text x="275.6" y="95.1">29</text>
<text x="21.6" y="97.6">28</text>
<text x="21.6" y="100.2">29</text>
<text x="148.6" y="97.6">SH2</text>
<text x="275.6" y="97.6">30</text>
<text x="275.6" y="100.2">31</text>
<text x="19.7" y="107.8">SH1</text>
<text x="21.6" y="102.7">30</text>
<text x="275.6" y="102.7">32</text>
<text x="275.6" y="105.2">33</text>
<text x="275.6" y="107.8">34</text>
<text x="19.7" y="110.3">SH2</text>
<text x="275.6" y="110.3">35</text>
<text x="275.6" y="112.9">36</text>
<text x="275.6" y="115.4">37</text>
<text x="275.6" y="117.9">38</text>
<text x="275.6" y="120.5">39</text>
<text x="275.6" y="123">40</text>
<text x="275.6" y="128.1">SH1</text>
<text x="275.6" y="130.6">SH2</text>
<text x="77.5" y="158.6">VIN</text>
<text x="92.5" y="158.6">LX</text>
<text x="77.5" y="166.2">CE</text>
<text x="90.5" y="163.7">OVP</text>
<text x="87.5" y="171.5" transform="rotate(-90 87.5 171.5)">GND</text>
<text x="92.4" y="168.7">FB</text>
</g>
<g font-size="2.3" fill="#f00">
<text x="231.7" y="35.1">STBYB</text>
<text x="224.1" y="40">MIPI_DSI_DN0</text>
<text x="43.7" y="47.6">TP_SCL</text>
<text x="224.1" y="42.5">MIPI_DSI_DP0</text>
<text x="224.1" y="47.6">MIPI_DSI_DN1</text>
<text x="43.7" y="52.7">TP_INT</text>
<text x="43.7" y="50.1">TP_SDA</text>
<text x="213.9" y="50.1">MIPI_DSI_DP1</text>
<text x="43.7" y="57.7">LCD_BL_PWM</text>
<text x="43.7" y="55.2">TP_RST</text>
<text x="137.7" y="55.2">TP_SDA</text>
<text x="137.7" y="57.7">TP_SCL</text>
<text x="224.1" y="55.2">MIPI_DSI_CLKN</text>
<text x="224.1" y="57.7">MIPI_DSI_CLKP</text>
<text x="43.7" y="62.8">LCD_RESET</text>
<text x="137.7" y="60.3">TP_RST</text>
<text x="137.7" y="62.8">TP_INT</text>
<text x="224.1" y="62.8">MIPI_DSI_DN2</text>
<text x="224.1" y="65.4">MIPI_DSI_DP2</text>
<text x="43.7" y="70.4">MIPI_DSI_DN2</text>
<text x="43.7" y="67.9">MIPI_DSI_DP2</text>
<text x="224.1" y="70.4">MIPI_DSI_DN3</text>
<text x="43.7" y="75.5">MIPI_DSI_DP1</text>
<text x="76.8" y="75.5">TP_SDA</text>
<text x="224.1" y="73">MIPI_DSI_DP3</text>
<text x="43.7" y="83.1">MIPI_DSI_CLKP</text>
<text x="43.7" y="78.1">MIPI_DSI_DN1</text>
<text x="76.8" y="78.1">TP_SCL</text>
<text x="76.8" y="80.6">TP_RST</text>
<text x="76.8" y="83.1">TP_INT</text>
<text x="43.7" y="85.7">MIPI_DSI_CLKN</text>
<text x="43.7" y="93.3">MIPI_DSI_DN0</text>
<text x="43.7" y="90.8">MIPI_DSI_DP0</text>
<text x="178.4" y="91">SHLR</text>
<text x="193.6" y="91">UPDN</text>
<text x="43.7" y="100.9">MIPI_DSI_DN3</text>
<text x="43.7" y="98.4">MIPI_DSI_DP3</text>
<text x="231.7" y="108.8">SHLR</text>
<text x="231.7" y="111.3">UPDN</text>
<text x="226.6" y="121.5">RESET</text>
<text x="178.4" y="149.4">RESET</text>
<text x="211.4" y="149.2">LCD_RESET</text>
<text x="56.4" y="164.4">LCD_BL_PWM 4</text>
</g>
<g font-size="1.8">
<text x="31.7" y="1.9">5</text>
<text x="90.1" y="1.9">4</text>
<text x="148.5" y="1.9">3</text>
<text x="206.8" y="1.9">2</text>
<text x="265.2" y="1.9">1</text>
<text x=".7" y="29.8">D</text>
<text x="295.1" y="29.8">D</text>
<text x=".7" y="80.9">C</text>
<text x="295.1" y="80.9">C</text>
<text x=".7" y="132.1">B</text>
<text x="295.1" y="132.1">B</text>
<text x=".7" y="183.3">A</text>
<text x="295.1" y="183.3">A</text>
<text x="31.7" y="209.2">5</text>
<text x="90.1" y="209.2">4</text>
<text x="148.5" y="209.2">3</text>
<text x="206.8" y="209.2">2</text>
<text x="265.2" y="209.2">1</text>
</g>
</svg>
